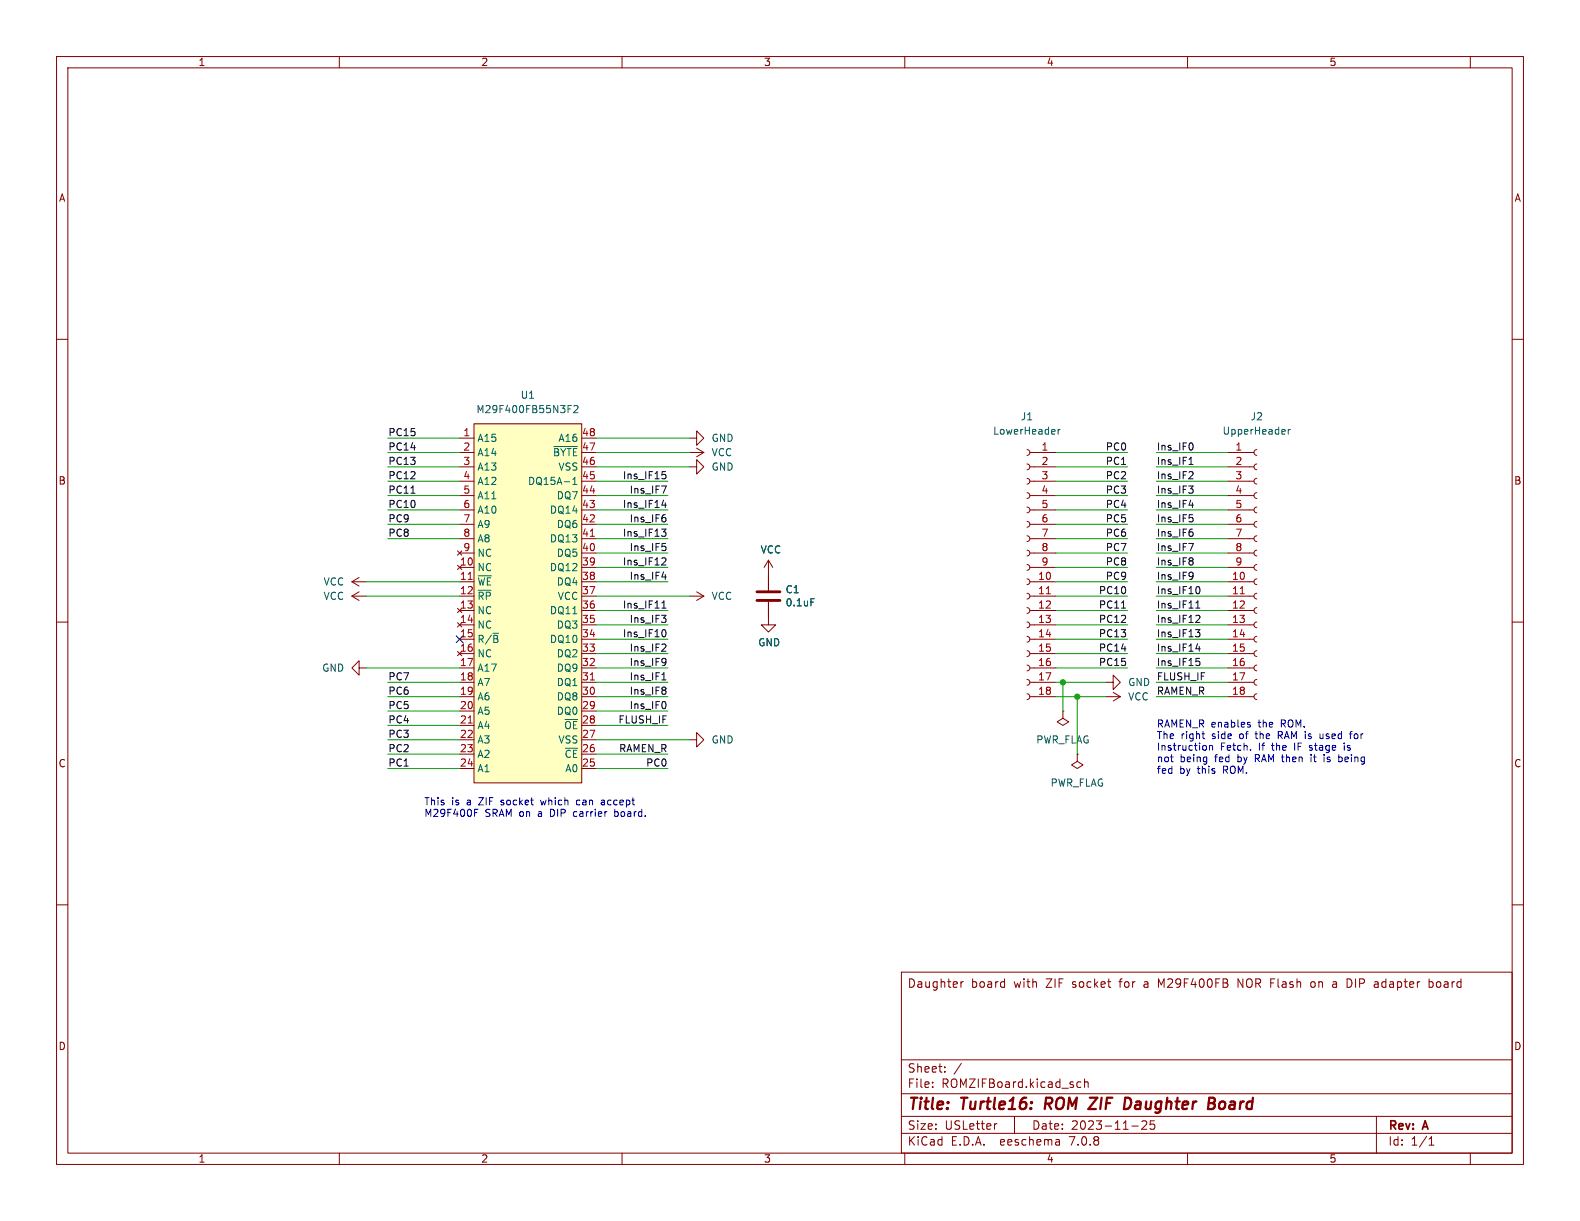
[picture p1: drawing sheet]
<svg xmlns="http://www.w3.org/2000/svg" width="279mm" height="216mm" viewBox="0 0 279 216" stroke-linecap="round" stroke-linejoin="round" font-family="sans-serif">
<g fill="none" stroke="#840000" stroke-width=".18">
<path d="M10 10h259.4v195.9h-259.4zM12 12h255.4v191.9h-255.4zM60 10v2M110 10v2M160 10v2M210 10v2M260 10v2M10 60h2M267.4 60h2M81.3 77.5h2.5M83.8 74.9h19.1v63.5h-19.1zM102.9 77.5h2.5"/>
<path d="M121.9 77.5h1.3v-1.3l1.3 1.3-1.3 1.2v-1.2M123.2 79.2l1.3 .8M181.6 79.5l.4 .2 .1 .3-.1 .4-.4 .1M222.2 79.5l-.3 .1-.2 .4 .2 .4 .3 .1M80.9 97.4l.8 .8M81.3 80h2.5M81.3 97.8h2.5M81.3 95.3h2.5M81.3 92.7h2.5M81.3 90.2h2.5M81.3 87.6h2.5M81.3 85.1h2.5"/>
<path d="M81.3 82.6h2.5M81.7 97.4l-.8 .8M102.9 80h2.5M102.9 97.8h2.5M102.9 95.3h2.5M102.9 92.7h2.5M102.9 90.2h2.5M102.9 87.6h2.5M102.9 85.1h2.5M102.9 82.6h2.5M121.9 82.6h1.3v-1.3l1.3 1.3-1.3 1.2v-1.2M121.9 80h2.6"/>
<path d="M124.5 80l-1.3 .8M135.9 99.1l-.8 1.2M135.9 99.1v5.3M135.9 99.1l.8 1.2M181.6 99.8l.4 .2 .1 .3-.1 .4-.4 .1M181.6 97.3l.4 .1 .1 .4-.1 .4-.4 .1M181.6 94.7l.4 .2 .1 .4-.1 .3-.4 .2M181.6 92.2l.4 .2 .1 .3-.1 .4-.4 .1M181.6 89.7l.4 .1 .1 .4-.1 .3-.4 .2M181.6 87.1l.4 .2 .1 .3-.1 .4-.4 .1M181.6 84.6l.4 .1 .1 .4-.1 .4-.4 .1M181.6 82l.4 .2 .1 .4-.1 .3-.4 .2"/>
<path d="M182.1 80h4.6M182.1 97.8h4.6M182.1 95.3h4.6M182.1 92.7h4.6M182.1 90.2h4.6M182.1 87.6h4.6M182.1 85.1h4.6M182.1 82.6h4.6M217.2 80h4.5M217.2 97.8h4.5M217.2 95.3h4.5M217.2 92.7h4.5"/>
<path d="M217.2 90.2h4.5M217.2 87.6h4.5M217.2 85.1h4.5M217.2 82.6h4.5M222.2 99.8l-.3 .2-.2 .3 .2 .4 .3 .1M222.2 97.3l-.3 .1-.2 .4 .2 .3 .3 .2M222.2 94.7l-.3 .2-.2 .3 .2 .4 .3 .2M222.2 92.2l-.3 .1-.2 .4 .2 .4 .3 .1M222.2 89.7l-.3 .1-.2 .4 .2 .3 .3 .2M222.2 87.1l-.3 .2-.2 .3 .2 .4 .3 .1M222.2 84.6l-.3 .1-.2 .4 .2 .3 .3 .2M222.2 82l-.3 .2-.2 .3 .2 .4 .3 .2"/>
<path d="M10 110h2M62.2 105.4h2.6M62.2 105.4l1.3 .8M62.2 102.9h2.6M62.2 102.9l1.3 .7M63.5 118.1v1.3l-1.3-1.3 1.3-1.3v1.3h1.3M63.5 104.6l-1.3 .8M63.5 102.1l-1.3 .8M80.9 110.1l.8 .8M81.3 105.4h2.5M81.3 118.1h2.5M81.3 115.6h2.5"/>
<path d="M81.3 113h2.5M81.3 110.5h2.5M81.3 108h2.5M81.3 102.9h2.5M81.3 100.3h2.5M81.7 110.1l-.8 .8M102.9 105.4h2.5M102.9 118.1h2.5M102.9 115.6h2.5M102.9 113h2.5M102.9 110.5h2.5M102.9 108h2.5"/>
<path d="M102.9 102.9h2.5M102.9 100.3h2.5M121.9 105.4h2.6M123.2 104.6l1.3 .8M124.5 105.4l-1.3 .8M135.9 106.4v4.1h1.3l-1.3 1.3-1.3-1.3h1.3M181.6 117.6l.4 .2 .1 .3-.1 .4-.4 .1M181.6 115.1l.4 .1 .1 .4-.1 .3-.4 .2M181.6 112.5l.4 .2 .1 .3-.1 .4-.4 .1M181.6 110l.4 .1 .1 .4-.1 .4-.4 .1M181.6 107.4l.4 .2 .1 .4-.1 .3-.4 .2M181.6 104.9l.4 .2 .1 .3-.1 .4-.4 .1"/>
<path d="M181.6 102.4l.4 .1 .1 .4-.1 .3-.4 .2M182.1 105.4h4.6M182.1 118.1h4.6M182.1 115.6h4.6M182.1 113h4.6M182.1 110.5h4.6M182.1 108h4.6M182.1 102.9h4.6M182.1 100.3h4.6M217.2 105.4h4.5M217.2 118.1h4.5M217.2 115.6h4.5"/>
<path d="M217.2 113h4.5M217.2 110.5h4.5M217.2 108h4.5M217.2 102.9h4.5M217.2 100.3h4.5M222.2 117.6l-.3 .1-.2 .4 .2 .4 .3 .1M222.2 115.1l-.3 .1-.2 .4 .2 .3 .3 .2M222.2 112.5l-.3 .2-.2 .3 .2 .4 .3 .1M222.2 110l-.3 .1-.2 .4 .2 .3 .3 .2M222.2 107.4l-.3 .2-.2 .3 .2 .4 .3 .2M222.2 104.9l-.3 .1-.2 .4 .2 .4 .3 .1M222.2 102.4l-.3 .1-.2 .4 .2 .3 .3 .2"/>
<path d="M267.4 110h2M81.3 123.2h2.5M81.3 120.7h2.5M81.3 125.7h2.5M81.3 128.3h2.5M81.3 130.8h2.5M81.3 133.4h2.5M81.3 135.9h2.5M102.9 123.2h2.5M102.9 120.7h2.5M102.9 125.7h2.5M102.9 128.3h2.5"/>
<path d="M102.9 130.8h2.5M102.9 133.4h2.5M102.9 135.9h2.5M121.9 130.8h1.3v-1.3l1.3 1.3-1.3 1.3v-1.3M181.6 122.7l.4 .1 .1 .4-.1 .4-.4 .1M181.6 120.1l.4 .2 .1 .4-.1 .3-.4 .2M182.1 123.2h4.6M182.1 120.7h4.6M188 125.7v1.3l1 .6-1 .7-1.1-.7 1.1-.6M188 125.7h.1M190.5 133.4v1.2l1 .7-1 .6-1-.6 1-.7M190.5 133.4h.1"/>
<path d="M195.6 120.7h1.2v-1.3l1.3 1.3-1.3 1.2v-1.2M195.6 123.2h2.5M196.8 122.4l1.3 .8M198.1 123.2l-1.3 .8M217.2 123.2h4.5M217.2 120.7h4.5M222.2 122.7l-.3 .1-.2 .4 .2 .3 .3 .2M222.2 120.1l-.3 .2-.2 .3 .2 .4 .3 .2M10 160h2M267.4 160h2M159.4 171.9h108v32h-108zM169.9 173.6v1"/>
<path d="M170.4 173.6l-.3 .1-.2 .2M205.4 174.2l-.5-1.1v1.5M218.9 174.6v-1.5l.9 1.5M232.4 173.7l-.3-.1-.3 .3v.4l.1 .2h.5M235.9 173.6h.2l.3 .2M236.4 174.5l-.5 .1M236.4 173.9l-.5 .1M238.8 173.2l.3 .5-.1 .5-.2 .3M252.7 173.7l.4-.1 .3 .3v.4l-.1 .2h-.6M252.7 173.1v1.5M159.4 197.4h108M159.4 193.4h108"/>
<path d="M159.4 187.4h108M164.9 192.1v.2M164.9 191.4v.1M167.1 189.4v.2M167.1 188.7v.1M170 188l-1.3 1.9M176.3 198.7l-.3 .1M179.4 197.4v3M190.5 192.1l.2 .2 .4-.1M191.1 191.4l-.4-.1-.2 .1M191.8 191.4l.2-.1 .4 .1v.9M191.8 190.8v1.5"/>
<path d="M200.1 199.1h1.2M202.7 198.3v.5l-.8 .9h.9M203.4 198.2v.7l.2-.1h.5l.1 .6-.3 .3-.5-.2M243.4 197.4v6.5M60 203.9v2M110 203.9v2M159.4 200.4h108M160 203.9v2M187.3 201.6l.1 .9M187.4 202.4l-.2 .1M187.4 201.8l-.2 .1M210 203.9v2"/>
<path d="M252.7 202.5h.9M252.7 201.4l.4-.4v1.5M260 203.9v2"/>
</g>
<path d="M185 194.1l-.3 2M192.7 194.1h1.3l-1.5 2h1.3M199.7 194.2a1.27 1.27 0 0 1 0 1.6M214.5 194.1a.46 .46 0 0 1 .4 .4 .46 .46 0 0 1-.3 .5M214.7 195.2a.53 .53 0 0 1 0 .7M216.3 194.8a.62 .62 0 0 0-.7 .4v.7l.3 .2h.3" fill="none" stroke="#840000" stroke-width=".4"/>
<path d="M133.9 106.2h4M133.9 104.6h4" fill="none" stroke="#840000" stroke-width=".51"/>
<path d="M97.9 79h4.2M100.5 72.3h.4M100.5 71.7h.6M101.5 71.8l.5-.1 .2 .4-.8 .9h.8M187.1 75.9v.9M187.5 75.9l-.4 .3M227.8 75.9v.9M228.2 75.9l-.4 .3M101.3 85.7h.7M101.3 84.8l.4-.4v1.3M143.4 105.9h.6" fill="none" stroke="#006464" stroke-width=".18"/>
<path d="M104.4 94.8h.7M82.8 102.5h.7M185 105h.8M219.3 105h.7M82.8 127.9h.7M104.4 120.2h.7" fill="none" stroke="#a90000" stroke-width=".18"/>
<path d="M83.8 74.9h19.1v63.5h-19.1z" fill="#ffffc2" stroke="#ffffc2" stroke-width=".18"/>
<g fill="none" stroke="#0f0f0f" stroke-width=".18">
<path d="M210.9 78.6v.7M72.7 87.2h.7M117 93.6h.8l-.5 .4 .4 .2 .1 .4-.3 .2h-.3M117 85.9h.8l-.5 1.3M117 89.3h.8M117.1 96.1h.6M117.1 83.4h.6M117.2 83.9h.3l.3 .2-.1 .4-.5 .2M117.2 98.6l.4 .1 .2 .3-.8 .9h.8M117.6 91.6l.2 .1-.2 .5M117.6 96.6l.2 .2-.2 .5M117.6 88.9v.8"/>
<path d="M210.2 96.1h.8l-.5 1.3M210.2 85.9h.8l-.4 .5M210.3 89.3h.7M210.3 82.1h.7M210.3 91h.6M210.9 83.5l.1 .1-.1 .3-.7 .8h.8M210.9 91.6l.1 .1-.1 .5M210.9 98.7l.1 .2-.1 .2M210.9 99.2l.1 .2-.1 .4M210.9 86.5v.6M210.9 94.2v.5M117 108.8h.8l-.5 .5"/>
<path d="M117 107.5h.8M117 102h.8M117.2 106.6l.2-.3v1.2M117.5 111.3a.79 .79 0 0 1 0 1.3M117.6 113.9l.2 .2-.1 .3-.7 .7h.8M117.6 116.5h.1a1.07 1.07 0 0 1-.1 1.1M117.7 109.4v.5M117.8 117l-.2 .1M198.3 107.5h.7M210.9 101.2v.1a1.07 1.07 0 0 1-.1 1M211 101.7l-.1 .2M211.4 111.3h.8l-.4 .5 .3 .1 .1 .5-.3 .2h-.3"/>
<path d="M211.5 107.5h.7M211.5 114.7h.8M211.5 116.4h.6M211.6 106.6l.2-.3v1.2M211.6 108.8l.5 .1 .1 .3-.8 .9h.8M211.6 116.9h.3l.3 .2-.1 .5-.5 .1M211.9 103.7a.79 .79 0 0 1 0 1.3M212.1 114.3v.8M117 120.2h.8M117.6 121.6l.2 .1-.2 .3M117.6 122.1l.2 .2-.2 .4M117.6 124.2l.2 .3-.2 .7"/>
</g>
<g fill="none" stroke="#0000c2" stroke-width=".18">
<path d="M212.6 129.8h.4M212.8 130.6h.2M213.1 131.8l.2 .3v.3l-.2 .3M213.9 131.9l.2-.1 .3 .1v.8M213.9 131.8v.9M220.8 128.1l.3 .1v.2l-.1 .2h-.3M220.8 127.7l.3 .1M221.1 132.5v.2M226 130h.5M226.5 129.3h-.5v1.3M231.5 132.6l.2 .1M231.7 131.8l-.2 .2 .2 .2"/>
<path d="M231.8 133.9v.8M233.4 130.4l.2 .2 .4-.1M234.1 133.9v.8M236.9 133.9h.2l.2 .2v.5l-.4 .1M237.7 131.4v.1M237.7 131.8v.9M238.6 129.8h.5M239.1 129.3l-.3 .2v1.1M83.9 143.7h.4M83.9 143.1h.6M95.6 141.5l.2 .8M101.6 143.5l-.2 .3v.3l.2 .3"/>
<path d="M102.4 141.5h-.3l-.2 .2 .1 .5 .4 .1M106.4 141.5h.4M106.9 141.8h-.4l-.2 .2 .2 .3h.4M108.7 143.1v1.3M108.7 144.3l.4 .1M109.1 143.5l-.4 .1"/>
</g>
<g fill="none" stroke="#009600" stroke-width=".18">
<path d="M68.6 77.5h12.7M105.4 77.5h16.5M68.6 80h12.7M68.6 82.6h12.7M68.6 85.1h12.7M68.6 87.6h12.7M68.6 95.3h12.7M68.6 92.7h12.7M68.6 90.2h12.7M105.4 80h16.5M105.4 82.6h16.5M105.4 85.1h12.7"/>
<path d="M105.4 87.6h12.7M105.4 95.3h12.7M105.4 92.7h12.7M105.4 90.2h12.7M105.4 97.8h12.7M186.7 80h12.7M186.7 82.6h12.7M186.7 85.1h12.7M186.7 87.6h12.7M186.7 95.3h12.7M186.7 92.7h12.7M186.7 90.2h12.7"/>
<path d="M186.7 97.8h12.7M204.5 80h12.7M204.5 82.6h12.7M204.5 85.1h12.7M204.5 87.6h12.7M204.5 95.3h12.7M204.5 92.7h12.7M204.5 90.2h12.7M204.5 97.8h12.7M64.8 118.1h16.5M64.8 105.4h16.5M64.8 102.9h16.5"/>
<path d="M105.4 115.6h12.7M105.4 118.1h12.7M105.4 105.4h16.5M105.4 102.9h12.7M105.4 108h12.7M105.4 113h12.7M105.4 110.5h12.7M105.4 100.3h12.7M186.7 115.6h12.7M186.7 118.1h12.7M186.7 105.4h12.7M186.7 102.9h12.7"/>
<path d="M186.7 108h12.7M186.7 113h12.7M186.7 110.5h12.7M186.7 100.3h12.7M204.5 115.6h12.7M204.5 118.1h12.7M204.5 105.4h12.7M204.5 102.9h12.7M204.5 108h12.7M204.5 113h12.7M204.5 110.5h12.7M204.5 100.3h12.7"/>
<path d="M68.6 123.2h12.7M68.6 130.8h12.7M68.6 125.7h12.7M68.6 133.4h12.7M68.6 128.3h12.7M68.6 135.9h12.7M68.6 120.7h12.7M105.4 123.2h12.7M105.4 130.8h16.5M105.4 125.7h12.7M105.4 133.4h12.7M105.4 128.3h12.7"/>
<path d="M105.4 135.9h12.7M105.4 120.7h12.7M186.7 123.2h8.9M186.7 120.7h8.9M188 120.7v5M190.5 123.2v10.2M204.5 123.2h12.7M204.5 120.7h12.7"/>
</g>
<path d="M80.7 112.4l1.2 1.2M81.9 112.4l-1.2 1.2" fill="none" stroke="#000084" stroke-width=".18"/>
<g fill="#009600" stroke="#009600" stroke-width=".18">
<circle cx="190.5" cy="123.2" r=".46"/>
<circle cx="188" cy="120.7" r=".46"/>
</g>
<g font-size="2.8" fill="#840000">
<text x="160.4" y="196.8">Title:</text>
<text x="170.1" y="196.8">Turtle16:</text>
<text x="185.6" y="196.8">ROM</text>
<text x="194.3" y="196.8">ZIF</text>
<text x="201.2" y="196.8">Daughter</text>
<text x="216.9" y="196.8">Board</text>
</g>
<g font-size="2.1" fill="#840000">
<text x="160.4" y="174.9">Daughter</text>
<text x="171.7" y="174.9">board</text>
<text x="179.4" y="174.9">with</text>
<text x="185.2" y="174.9">ZIF</text>
<text x="189.9" y="174.9">socket</text>
<text x="198.4" y="174.9">for</text>
<text x="202.8" y="174.9">a</text>
<text x="205.5" y="174.9">M29F400FB</text>
<text x="219.7" y="174.9">NOR Flash</text>
<text x="233" y="174.9">on</text>
<text x="237" y="174.9">a</text>
<text x="239.6" y="174.9">DIP</text>
<text x="244.7" y="174.9">adapter</text>
<text x="254.5" y="174.9">board</text>
<text x="160.4" y="189.9">Sheet:</text>
<text x="160.4" y="192.6">File:</text>
<text x="166.5" y="192.6">ROMZIFBoard.kicad_sch</text>
<text x="160.4" y="202.8">KiCad</text>
<text x="160.4" y="200">Size:</text>
<text x="167.1" y="200">USLetter</text>
<text x="168.1" y="202.8">E.D.A.</text>
<text x="177" y="202.8">eeschema</text>
<text x="182.4" y="200">Date:</text>
<text x="189.4" y="202.8">7.0.8</text>
<text x="189.4" y="200">2023-11-25</text>
<text x="245.4" y="200.2">Rev:</text>
<text x="245.4" y="202.8">Id:</text>
<text x="249.5" y="202.8">1/1</text>
<text x="251.8" y="200.2">A</text>
</g>
<g font-size="1.8" fill="#840000">
<text x="35" y="11.9">1</text>
<text x="85" y="11.9">2</text>
<text x="135" y="11.9">3</text>
<text x="185" y="11.9">4</text>
<text x="235" y="11.9">5</text>
<text x="10.3" y="35.9">A</text>
<text x="267.7" y="35.9">A</text>
<text x="10.3" y="85.9">B</text>
<text x="267.7" y="85.9">B</text>
<text x="10.3" y="135.9">C</text>
<text x="267.7" y="135.9">C</text>
<text x="10.3" y="185.9">D</text>
<text x="267.7" y="185.9">D</text>
<text x="35" y="205.8">1</text>
<text x="85" y="205.8">2</text>
<text x="135" y="205.8">3</text>
<text x="185" y="205.8">4</text>
<text x="235" y="205.8">5</text>
</g>
<g font-size="1.8" fill="#006464">
<text x="92" y="70.7">U1</text>
<text x="84.1" y="73.3">M29F400FB55N3F2</text>
<text x="175.5" y="77.1">LowerHeader</text>
<text x="180.4" y="74.5">J1</text>
<text x="216.1" y="77.1">UpperHeader</text>
<text x="221.1" y="74.5">J2</text>
<text x="84.3" y="78.3">A15</text>
<text x="84.3" y="80.9">A14</text>
<text x="84.3" y="83.4">A13</text>
<text x="97.7" y="80.9">~{BYTE}</text>
<text x="98.7" y="83.4">VSS</text>
<text x="98.7" y="78.3">A16</text>
<text x="125.7" y="78.3">GND</text>
<text x="125.7" y="83.4">GND</text>
<text x="125.7" y="80.9">VCC</text>
<text x="84.3" y="86">A12</text>
<text x="84.3" y="88.5">A11</text>
<text x="93.3" y="86">DQ15A-1</text>
<text x="98.3" y="88.5">DQ7</text>
<text x="84.3" y="91">A10</text>
<text x="84.3" y="93.6">A9</text>
<text x="97.1" y="91">DQ14</text>
<text x="98.3" y="93.6">DQ6</text>
<text x="84.3" y="101.2">NC</text>
<text x="84.3" y="96.1">A8</text>
<text x="84.3" y="98.7">NC</text>
<text x="97.1" y="101.2">DQ12</text>
<text x="97.1" y="96.1">DQ13</text>
<text x="98.3" y="98.7">DQ5</text>
<text x="134.4" y="98.1">VCC</text>
<text x="57.1" y="106.3">VCC</text>
<text x="57.1" y="103.7">VCC</text>
<text x="84.3" y="103.7">~{WE}</text>
<text x="84.3" y="106.3">~{RP}</text>
<text x="98.3" y="103.7">DQ4</text>
<text x="98.5" y="106.3">VCC</text>
<text x="125.7" y="106.3">VCC</text>
<text x="138.8" y="105.1">C1</text>
<text x="138.8" y="107.4">0.1uF</text>
<text x="84.3" y="108.8">NC</text>
<text x="84.3" y="111.4">NC</text>
<text x="84.3" y="113.9">R/~{B}</text>
<text x="97.1" y="113.9">DQ10</text>
<text x="97.1" y="108.8">DQ11</text>
<text x="98.3" y="111.4">DQ3</text>
<text x="56.9" y="119">GND</text>
<text x="84.3" y="116.4">NC</text>
<text x="84.3" y="119">A17</text>
<text x="98.3" y="119">DQ9</text>
<text x="98.3" y="116.4">DQ2</text>
<text x="134" y="114.5">GND</text>
<text x="84.3" y="121.5">A7</text>
<text x="84.3" y="124.1">A6</text>
<text x="98.3" y="124.1">DQ8</text>
<text x="98.3" y="121.5">DQ1</text>
<text x="199.4" y="121.5">GND</text>
<text x="199.4" y="124.1">VCC</text>
<text x="84.3" y="126.6">A5</text>
<text x="84.3" y="129.1">A4</text>
<text x="84.3" y="131.7">A3</text>
<text x="98.3" y="126.6">DQ0</text>
<text x="98.7" y="131.7">VSS</text>
<text x="99.7" y="129.1">~{OE}</text>
<text x="125.7" y="131.7">GND</text>
<text x="183.1" y="131.7">PWR_FLAG</text>
<text x="84.3" y="134.2">A2</text>
<text x="84.3" y="136.8">A1</text>
<text x="99.7" y="134.2">~{CE}</text>
<text x="99.9" y="136.8">A0</text>
<text x="185.7" y="139.3">PWR_FLAG</text>
</g>
<g font-size="1.8" fill="#0f0f0f">
<text x="68.6" y="77.2">PC15</text>
<text x="68.6" y="79.7">PC14</text>
<text x="68.6" y="82.3">PC13</text>
<text x="195.4" y="79.7">PC0</text>
<text x="195.4" y="82.3">PC1</text>
<text x="204.5" y="82.3">Ins_IF1</text>
<text x="204.5" y="79.7">Ins_IF0</text>
<text x="68.6" y="89.9">PC10</text>
<text x="68.6" y="87.4">PC11</text>
<text x="68.6" y="84.8">PC12</text>
<text x="110" y="84.8">Ins_IF15</text>
<text x="110" y="89.9">Ins_IF14</text>
<text x="111.3" y="87.4">Ins_IF7</text>
<text x="195.4" y="87.4">PC3</text>
<text x="195.4" y="84.8">PC2</text>
<text x="195.4" y="89.9">PC4</text>
<text x="204.5" y="87.4">Ins_IF3</text>
<text x="204.5" y="84.8">Ins_IF2</text>
<text x="204.5" y="89.9">Ins_IF4</text>
<text x="68.6" y="92.4">PC9</text>
<text x="68.6" y="95">PC8</text>
<text x="110" y="95">Ins_IF13</text>
<text x="111.3" y="92.4">Ins_IF6</text>
<text x="195.4" y="95">PC6</text>
<text x="195.4" y="92.4">PC5</text>
<text x="204.5" y="95">Ins_IF6</text>
<text x="204.5" y="92.4">Ins_IF5</text>
<text x="110" y="100.1">Ins_IF12</text>
<text x="111.3" y="97.5">Ins_IF5</text>
<text x="195.4" y="100.1">PC8</text>
<text x="195.4" y="97.5">PC7</text>
<text x="204.5" y="100.1">Ins_IF8</text>
<text x="204.5" y="97.5">Ins_IF7</text>
<text x="110" y="107.7">Ins_IF11</text>
<text x="111.3" y="102.6">Ins_IF4</text>
<text x="194.2" y="107.7">PC11</text>
<text x="194.2" y="105.1">PC10</text>
<text x="195.4" y="102.6">PC9</text>
<text x="204.5" y="102.6">Ins_IF9</text>
<text x="204.5" y="107.7">Ins_IF11</text>
<text x="204.5" y="105.1">Ins_IF10</text>
<text x="110" y="112.8">Ins_IF10</text>
<text x="111.3" y="110.2">Ins_IF3</text>
<text x="194.2" y="112.8">PC13</text>
<text x="194.2" y="110.2">PC12</text>
<text x="204.5" y="110.2">Ins_IF12</text>
<text x="204.5" y="112.8">Ins_IF13</text>
<text x="111.3" y="115.3">Ins_IF2</text>
<text x="111.3" y="117.8">Ins_IF9</text>
<text x="194.2" y="117.8">PC15</text>
<text x="194.2" y="115.3">PC14</text>
<text x="204.5" y="117.8">Ins_IF15</text>
<text x="204.5" y="115.3">Ins_IF14</text>
<text x="68.6" y="122.9">PC6</text>
<text x="68.6" y="125.5">PC5</text>
<text x="68.6" y="120.4">PC7</text>
<text x="111.3" y="122.9">Ins_IF8</text>
<text x="111.3" y="125.5">Ins_IF0</text>
<text x="111.3" y="120.4">Ins_IF1</text>
<text x="204.5" y="122.9">RAMEN_R</text>
<text x="204.5" y="120.4">FLUSH_IF</text>
<text x="68.6" y="130.5">PC3</text>
<text x="68.6" y="128">PC4</text>
<text x="109.3" y="128">FLUSH_IF</text>
<text x="68.6" y="135.6">PC1</text>
<text x="68.6" y="133.1">PC2</text>
<text x="109.4" y="133.1">RAMEN_R</text>
<text x="114.2" y="135.6">PC0</text>
</g>
<g font-size="1.8" fill="#a90000">
<text x="81.8" y="77.2">1</text>
<text x="102.8" y="77.2">48</text>
<text x="81.8" y="79.8">2</text>
<text x="81.8" y="82.3">3</text>
<text x="102.8" y="82.3">46</text>
<text x="102.8" y="79.8">47</text>
<text x="184.1" y="79.8">1</text>
<text x="184.1" y="82.3">2</text>
<text x="218.4" y="79.8">1</text>
<text x="218.4" y="82.3">2</text>
<text x="81.8" y="84.8">4</text>
<text x="81.8" y="87.4">5</text>
<text x="81.8" y="89.9">6</text>
<text x="102.8" y="89.9">43</text>
<text x="102.8" y="87.4">44</text>
<text x="102.8" y="84.8">45</text>
<text x="184.1" y="84.8">3</text>
<text x="184.1" y="87.4">4</text>
<text x="184.1" y="89.9">5</text>
<text x="218.4" y="84.8">3</text>
<text x="218.4" y="87.4">4</text>
<text x="218.4" y="89.9">5</text>
<text x="81.8" y="92.5">7</text>
<text x="81.8" y="95">8</text>
<text x="102.8" y="95">41</text>
<text x="102.8" y="92.5">42</text>
<text x="184.1" y="92.5">6</text>
<text x="184.1" y="95">7</text>
<text x="218.4" y="92.5">6</text>
<text x="218.4" y="95">7</text>
<text x="81.2" y="100.1">10</text>
<text x="81.8" y="97.5">9</text>
<text x="102.8" y="100.1">39</text>
<text x="102.8" y="97.5">40</text>
<text x="184.1" y="97.5">8</text>
<text x="184.1" y="100.1">9</text>
<text x="218.4" y="97.5">8</text>
<text x="218.4" y="100.1">9</text>
<text x="81.2" y="102.6">11</text>
<text x="81.2" y="105.2">12</text>
<text x="81.2" y="107.7">13</text>
<text x="102.8" y="107.7">36</text>
<text x="102.8" y="105.2">37</text>
<text x="102.8" y="102.6">38</text>
<text x="183.5" y="102.6">10</text>
<text x="183.5" y="105.2">11</text>
<text x="183.5" y="107.7">12</text>
<text x="217.8" y="102.6">10</text>
<text x="217.8" y="105.2">11</text>
<text x="217.8" y="107.7">12</text>
<text x="81.2" y="110.2">14</text>
<text x="81.2" y="112.8">15</text>
<text x="102.8" y="112.8">34</text>
<text x="102.8" y="110.2">35</text>
<text x="183.5" y="110.2">13</text>
<text x="183.5" y="112.8">14</text>
<text x="217.8" y="110.2">13</text>
<text x="217.8" y="112.8">14</text>
<text x="81.2" y="115.3">16</text>
<text x="81.2" y="117.9">17</text>
<text x="102.8" y="117.9">32</text>
<text x="102.8" y="115.3">33</text>
<text x="183.5" y="115.3">15</text>
<text x="183.5" y="117.9">16</text>
<text x="217.8" y="115.3">15</text>
<text x="217.8" y="117.9">16</text>
<text x="81.2" y="120.4">18</text>
<text x="81.2" y="122.9">19</text>
<text x="81.2" y="125.5">20</text>
<text x="102.8" y="125.5">29</text>
<text x="102.8" y="122.9">30</text>
<text x="102.8" y="120.4">31</text>
<text x="183.5" y="120.4">17</text>
<text x="183.5" y="122.9">18</text>
<text x="217.8" y="120.4">17</text>
<text x="217.8" y="122.9">18</text>
<text x="81.2" y="128">21</text>
<text x="81.2" y="130.6">22</text>
<text x="102.8" y="130.6">27</text>
<text x="102.8" y="128">28</text>
<text x="81.2" y="133.1">23</text>
<text x="81.2" y="135.6">24</text>
<text x="102.8" y="135.6">25</text>
<text x="102.8" y="133.1">26</text>
</g>
<g font-size="1.8" fill="#0000c2">
<text x="204.5" y="128.7">RAMEN_R enables</text>
<text x="204.5" y="130.8">The</text>
<text x="208.8" y="130.8">right</text>
<text x="214.4" y="130.8">side</text>
<text x="219.5" y="130.8">of</text>
<text x="222.5" y="130.8">the</text>
<text x="222.7" y="128.7">the</text>
<text x="226.7" y="130.8">RAM is</text>
<text x="226.8" y="128.7">ROM.</text>
<text x="234.4" y="130.8">used</text>
<text x="240" y="130.8">for</text>
<text x="204.5" y="132.8">Instruction</text>
<text x="204.5" y="134.9">not</text>
<text x="204.5" y="136.9">fed</text>
<text x="208.6" y="136.9">by</text>
<text x="208.7" y="134.9">being</text>
<text x="211.9" y="136.9">this</text>
<text x="215" y="134.9">fed</text>
<text x="215.8" y="132.8">Fetch.</text>
<text x="216.6" y="136.9">ROM.</text>
<text x="219.1" y="134.9">by</text>
<text x="222.4" y="134.9">RAM then</text>
<text x="222.7" y="132.8">If</text>
<text x="225.2" y="132.8">the</text>
<text x="229.4" y="132.8">IF</text>
<text x="232.2" y="132.8">stage</text>
<text x="232.7" y="134.9">it</text>
<text x="235.2" y="134.9">is</text>
<text x="238" y="134.9">being</text>
<text x="238.5" y="132.8">is</text>
<text x="74.9" y="142.5">This</text>
<text x="79.9" y="142.5">is</text>
<text x="82.7" y="142.5">a</text>
<text x="85" y="142.5">ZIF</text>
<text x="89" y="142.5">socket</text>
<text x="96.3" y="142.5">which</text>
<text x="102.8" y="142.5">can</text>
<text x="107.4" y="142.5">accept</text>
<text x="74.9" y="144.5">M29F400F</text>
<text x="85.8" y="144.5">SRAM on</text>
<text x="95.4" y="144.5">a</text>
<text x="97.8" y="144.5">DIP</text>
<text x="102.1" y="144.5">carrier</text>
<text x="109.5" y="144.5">board.</text>
</g>
</svg>
